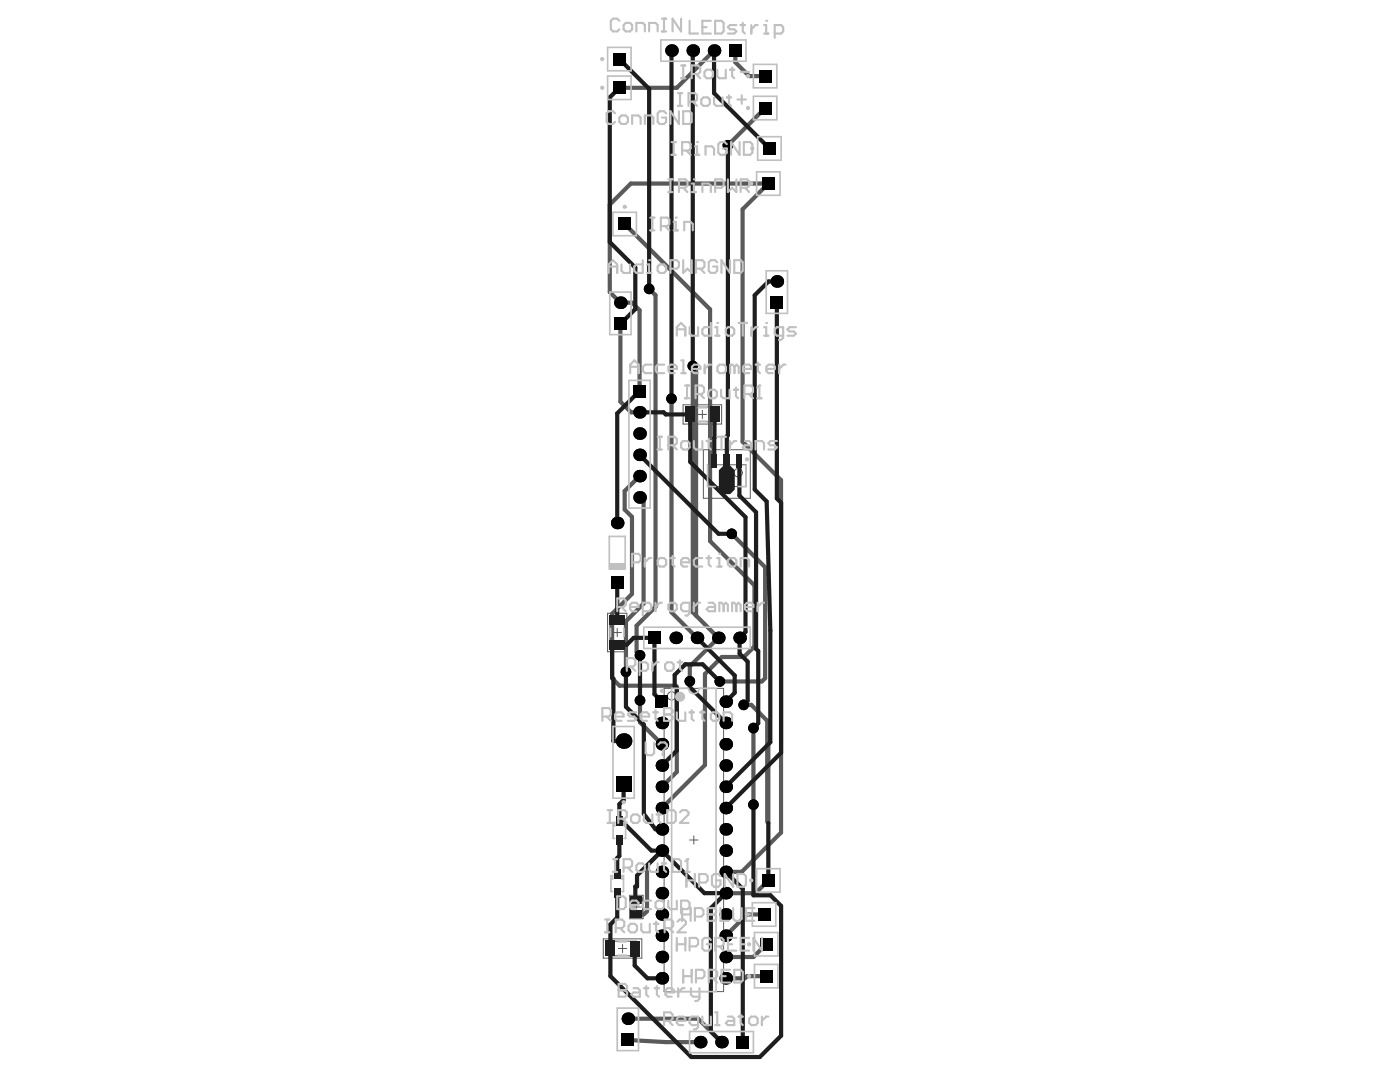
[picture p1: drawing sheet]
<svg xmlns="http://www.w3.org/2000/svg" width="279mm" height="216mm" viewBox="0 0 279 216" stroke-linecap="round" stroke-linejoin="round" font-family="sans-serif">
<g fill="none" stroke="#5a5a5a" stroke-width=".2">
<path d="M136.3 80.8h7.7v3.8h-7.7zM137.4 81.2h5.6v3h-5.6zM139.3 82.7h1.7M140.2 81.9v1.6M140.4 89.7h9.3v9.7h-9.3zM141.2 92.7h7.7v4.4h-7.7zM144.2 94.6h1.7M145.1 93.7v1.7M121.3 122.4h3.8v7.7h-3.8zM121.7 123.4h2.9v5.6h-2.9zM122.3 126.2h1.7M123.2 125.4v1.6"/>
<path d="M132.5 137.4h11.9v60.5h-11.9zM137.6 167.6h1.7M138.5 166.8v1.6M120.4 187.3h7.7v3.9h-7.7zM121.4 187.8h5.6v2.9h-5.6zM123.4 189.3h1.7M124.2 188.4v1.7M125.7 183.3h2.6M125.8 182.8h2.4"/>
<circle cx="147.3" cy="94.3" r=".84"/>
<circle cx="134" cy="138.9" r=".84"/>
</g>
<g fill="none" stroke="#5a5a5a" stroke-width=".83">
<path d="M142.5 10.1l-7.4 7.4h-11.5M146.8 10.1v2.3l2.7 2.8h3.2M152.7 21.6l-7.4 7.4M124.7 44.7l17 17v46.3l8.9 8.8v12.2l-2.1 2.1h-4.4l-3.4 3.4v18.2l-8.6 8.5M129.6 57.6l1.2 1.3v62.2l-3.8 3.8v5.2M123.8 64.6v15.5l2.1 2.2h1.7M127.6 78v-16.1l-1.4-1.5h-2.4l-2.1-2.1v-17.5l4.2-4.2h27.4l-5.1 5.2v46.3l7.7 7.7v70.3l-7.9 7.9M134 79.6v42.6l5.1 5.1M138.3 73v49.2M138.9 73.7v49.1l4.5 4.5-5.7 5.7M127.6 95l-2.9 3v3.7l1.4 1.4v15.4M127.6 99.3l.8 .8v20.3"/>
<path d="M146 106.5l6.7 6.7v22.1l-.7 .7h-8.3M122.2 122.5v12.8l1.4 1.5h11.3l.2 .2v17l-3 3M124.9 124v10.1M127.7 139.8v4.3l4.4 4.4M148.4 140.6h1.5l3.4 3.5v20.1M150.4 145.3v15.3M153.1 143.8v20.2M132.1 169.7l-3 3v9.1M153.3 175.7l-2.5 2.5h-6M149.1 194.8h3.8M152.5 182.5h-3.4l-4.3 4.2M152.9 188.4l-2.5 2.6h-5.6"/>
<path d="M125.3 207.5l7.6 .4h6.8M125.3 203.3h14l4.7 4.6"/>
</g>
<g fill="#000">
<circle cx="134" cy="10.1" r="1.25"/>
<circle cx="138.3" cy="10.1" r="1.25"/>
<circle cx="142.5" cy="10.1" r="1.25"/>
<circle cx="129.6" cy="57.6" r="1.06"/>
<circle cx="155" cy="56.2" r="1.25"/>
<circle cx="123.8" cy="60.4" r="1.25"/>
<circle cx="134" cy="79.6" r="1.06"/>
<circle cx="127.6" cy="90.8" r="1.25"/>
<circle cx="127.6" cy="99.3" r="1.25"/>
<circle cx="127.6" cy="82.3" r="1.25"/>
<circle cx="127.6" cy="86.5" r="1.25"/>
<circle cx="127.6" cy="95" r="1.25"/>
<circle cx="123.2" cy="104.4" r="1.25"/>
<circle cx="146" cy="106.5" r="1.06"/>
<circle cx="127.7" cy="139.8" r="1.06"/>
<circle cx="127.7" cy="130.8" r="1.06"/>
<circle cx="134.9" cy="127.3" r="1.25"/>
<circle cx="137.7" cy="135.9" r="1.06"/>
<circle cx="139.1" cy="127.3" r="1.25"/>
<circle cx="143.4" cy="127.3" r="1.25"/>
<circle cx="143.7" cy="136" r="1.06"/>
<circle cx="147.6" cy="127.3" r="1.25"/>
<circle cx="124.5" cy="147.9" r="1.54"/>
<circle cx="132.1" cy="152.7" r="1.25"/>
<circle cx="132.1" cy="157" r="1.25"/>
<circle cx="144.8" cy="157" r="1.25"/>
<circle cx="144.8" cy="140" r="1.25"/>
<circle cx="144.8" cy="148.5" r="1.25"/>
<circle cx="144.8" cy="152.7" r="1.25"/>
<circle cx="148.4" cy="140.6" r="1.06"/>
<circle cx="150.4" cy="145.3" r="1.06"/>
<circle cx="132.1" cy="178.2" r="1.25"/>
<circle cx="132.1" cy="169.7" r="1.25"/>
<circle cx="144.8" cy="165.5" r="1.25"/>
<circle cx="144.8" cy="169.7" r="1.25"/>
<circle cx="144.8" cy="178.2" r="1.25"/>
<circle cx="144.8" cy="161.2" r="1.25"/>
<circle cx="150.4" cy="160.6" r="1.06"/>
<circle cx="132.1" cy="186.7" r="1.25"/>
<circle cx="132.1" cy="191" r="1.25"/>
<circle cx="132.1" cy="195.2" r="1.25"/>
<circle cx="144.8" cy="191" r="1.25"/>
<circle cx="125.3" cy="203.3" r="1.25"/>
<circle cx="139.7" cy="207.9" r="1.25"/>
<circle cx="144" cy="207.9" r="1.25"/>
</g>
<g fill="#000">
<path d="M122.4 16.3h2.5v2.5h-2.5z" fill-rule="evenodd"/>
<path d="M122.4 10.5h2.5v2.5h-2.5z" fill-rule="evenodd"/>
<path d="M145.5 8.8h2.5v2.5h-2.5z" fill-rule="evenodd"/>
<path d="M151.4 13.9h2.6v2.5h-2.6z" fill-rule="evenodd"/>
<path d="M151.4 20.3h2.6v2.5h-2.6z" fill-rule="evenodd"/>
<path d="M152.1 35.4h2.5v2.5h-2.5z" fill-rule="evenodd"/>
<path d="M152.3 28.4h2.5v2.5h-2.5z" fill-rule="evenodd"/>
<path d="M123.4 43.4h2.5v2.5h-2.5z" fill-rule="evenodd"/>
<path d="M122.6 63.4h2.5v2.5h-2.5z" fill-rule="evenodd"/>
<path d="M126.4 76.8h2.5v2.5h-2.5z" fill-rule="evenodd"/>
<path d="M153.8 59.2h2.5v2.5h-2.5z" fill-rule="evenodd"/>
<path d="M121.9 115h2.5v2.5h-2.5z" fill-rule="evenodd"/>
<path d="M129.4 126h2.5v2.5h-2.5z" fill-rule="evenodd"/>
<path d="M122.9 154.8h3.1v3.1h-3.1z" fill-rule="evenodd"/>
<path d="M152.1 174.4h2.5v2.5h-2.5z" fill-rule="evenodd"/>
<path d="M151.2 181.2h2.5v2.5h-2.5z" fill-rule="evenodd"/>
<path d="M151.7 187.2h2.5v2.5h-2.5z" fill-rule="evenodd"/>
<path d="M151.7 193.5h2.5v2.5h-2.5z" fill-rule="evenodd"/>
<path d="M124 206.3h2.6v2.5h-2.6z" fill-rule="evenodd"/>
<path d="M147 206.7h2.5v2.5h-2.5z" fill-rule="evenodd"/>
</g>
<path d="M143.5 93.8l.9-.9h1.3l.9 .9v3.9l-.9 .9h-1.3l-.9-.9z" fill="#1e1e1e"/>
<g fill="none" stroke="#1e1e1e" stroke-width=".83">
<path d="M123.6 17.5l-1.9 1.9v28.9l5.1 5.1v8.3l-3 2.9M123.6 11.8l6 5.9v39.9M134 10.1v69.5M138.3 10.1v62.9M142.5 10.1v8.5l11.1 11M145.3 29v57.9M155 56.2h-1.6l-2.8 2.7v38.8l2.4 2.4 .7 25.7v22.3l-8.9 8.9M127.6 78l-4.4 4.5v21.9M155 60.4v39.1l.9 .8v49.9l-11.1 11M127.6 82.3h4.8l.5 .4h4.8v9.5l11.1 11v22.9l-1.2 1.2v3.1l1.6 1.6v7.8l-.8 .8M127.6 90.8l15.8 15.7h2.6M142.5 87.4v4.5"/>
<path d="M142.6 82.7v4.6M145.1 87.1v4.6M147.6 91.9v7l3.3 3.3v27.3l.4 .4v14.4l-.9 1M123.2 116.2v7.6M124.9 134.1v6.9l3.6 3.6v17.8l2.3 3.1M127.7 130.8v9M130.6 138.5v-11.2h-4.1l-1.4 1.3h-2.9v6.6l.2 .2v12.5h2.1M134.6 134.7v2.2l.5 .4v12.5l-3 2.9M136.8 132.6h3.4l3.5 3.4M137.7 135.9v1.2l7.1 7.2M139.1 127.3l7.5 7.5v3.4l-1.8 1.8M124.5 156.4v3.2l-.9 .9v3.2"/>
<path d="M123.6 167.7v3.1M124.3 164l5.7 5.7h2.1M132.1 169.7l-5 5v2.2h-.3v2.7M132.1 169.7l8.5 8.5h4.2l-2.9 3v24.6l2.1 2.1M148.2 177.4v30.5M150.4 160.6v18h3.4l2.1 2.2v25.9l-4.3 4.2h-13.6l-16.2-16.1v-10.3M153.3 164.2v11.5M126.7 189.3v3.4l2.5 2.5"/>
</g>
<g fill="#000">
<circle cx="134" cy="10.1" r="1.25"/>
<circle cx="138.3" cy="10.1" r="1.25"/>
<circle cx="142.5" cy="10.1" r="1.25"/>
<circle cx="129.6" cy="57.6" r="1.06"/>
<circle cx="155" cy="56.2" r="1.25"/>
<circle cx="123.8" cy="60.4" r="1.25"/>
<circle cx="134" cy="79.6" r="1.06"/>
<circle cx="127.6" cy="90.8" r="1.25"/>
<circle cx="127.6" cy="99.3" r="1.25"/>
<circle cx="127.6" cy="82.3" r="1.25"/>
<circle cx="127.6" cy="86.5" r="1.25"/>
<circle cx="127.6" cy="95" r="1.25"/>
<circle cx="123.2" cy="104.4" r="1.25"/>
<circle cx="146" cy="106.5" r="1.06"/>
<circle cx="127.7" cy="139.8" r="1.06"/>
<circle cx="127.7" cy="130.8" r="1.06"/>
<circle cx="134.9" cy="127.3" r="1.25"/>
<circle cx="137.7" cy="135.9" r="1.06"/>
<circle cx="139.1" cy="127.3" r="1.25"/>
<circle cx="143.4" cy="127.3" r="1.25"/>
<circle cx="143.7" cy="136" r="1.06"/>
<circle cx="147.6" cy="127.3" r="1.25"/>
<circle cx="124.5" cy="147.9" r="1.54"/>
<circle cx="132.1" cy="152.7" r="1.25"/>
<circle cx="132.1" cy="157" r="1.25"/>
<circle cx="144.8" cy="157" r="1.25"/>
<circle cx="144.8" cy="140" r="1.25"/>
<circle cx="144.8" cy="148.5" r="1.25"/>
<circle cx="144.8" cy="152.7" r="1.25"/>
<circle cx="148.4" cy="140.6" r="1.06"/>
<circle cx="150.4" cy="145.3" r="1.06"/>
<circle cx="132.1" cy="178.2" r="1.25"/>
<circle cx="132.1" cy="169.7" r="1.25"/>
<circle cx="144.8" cy="165.5" r="1.25"/>
<circle cx="144.8" cy="169.7" r="1.25"/>
<circle cx="144.8" cy="178.2" r="1.25"/>
<circle cx="144.8" cy="161.2" r="1.25"/>
<circle cx="150.4" cy="160.6" r="1.06"/>
<circle cx="132.1" cy="186.7" r="1.25"/>
<circle cx="132.1" cy="191" r="1.25"/>
<circle cx="132.1" cy="195.2" r="1.25"/>
<circle cx="144.8" cy="191" r="1.25"/>
<circle cx="125.3" cy="203.3" r="1.25"/>
<circle cx="139.7" cy="207.9" r="1.25"/>
<circle cx="144" cy="207.9" r="1.25"/>
</g>
<g fill="#000">
<path d="M122.4 16.3h2.5v2.5h-2.5z" fill-rule="evenodd"/>
<path d="M122.4 10.5h2.5v2.5h-2.5z" fill-rule="evenodd"/>
<path d="M145.5 8.8h2.5v2.5h-2.5z" fill-rule="evenodd"/>
<path d="M151.4 13.9h2.6v2.5h-2.6z" fill-rule="evenodd"/>
<path d="M151.4 20.3h2.6v2.5h-2.6z" fill-rule="evenodd"/>
<path d="M152.1 35.4h2.5v2.5h-2.5z" fill-rule="evenodd"/>
<path d="M152.3 28.4h2.5v2.5h-2.5z" fill-rule="evenodd"/>
<path d="M123.4 43.4h2.5v2.5h-2.5z" fill-rule="evenodd"/>
<path d="M122.6 63.4h2.5v2.5h-2.5z" fill-rule="evenodd"/>
<path d="M126.4 76.8h2.5v2.5h-2.5z" fill-rule="evenodd"/>
<path d="M153.8 59.2h2.5v2.5h-2.5z" fill-rule="evenodd"/>
<path d="M121.9 115h2.5v2.5h-2.5z" fill-rule="evenodd"/>
<path d="M129.4 126h2.5v2.5h-2.5z" fill-rule="evenodd"/>
<path d="M122.9 154.8h3.1v3.1h-3.1z" fill-rule="evenodd"/>
<path d="M152.1 174.4h2.5v2.5h-2.5z" fill-rule="evenodd"/>
<path d="M151.2 181.2h2.5v2.5h-2.5z" fill-rule="evenodd"/>
<path d="M151.7 187.2h2.5v2.5h-2.5z" fill-rule="evenodd"/>
<path d="M151.7 193.5h2.5v2.5h-2.5z" fill-rule="evenodd"/>
<path d="M124 206.3h2.6v2.5h-2.6z" fill-rule="evenodd"/>
<path d="M147 206.7h2.5v2.5h-2.5z" fill-rule="evenodd"/>
</g>
<g fill="#1e1e1e">
<path d="M123 166.7h1.2v1.9h-1.2z" fill-rule="evenodd"/>
<path d="M122.5 177.3h1.3v1.9h-1.3z" fill-rule="evenodd"/>
<path d="M125.7 187.8h1.9v3h-1.9z" fill-rule="evenodd"/>
<path d="M125.9 181.5h2.2v1.6h-2.2z" fill-rule="evenodd"/>
<path d="M136.8 81.2h1.9v3h-1.9z" fill-rule="evenodd"/>
<path d="M147 90.6h1.1v2.6h-1.1z" fill-rule="evenodd"/>
<path d="M120.9 187.8h1.9v3h-1.9z" fill-rule="evenodd"/>
<path d="M121.7 127.7h3v1.9h-3z" fill-rule="evenodd"/>
<path d="M121.7 122.8h3v1.9h-3z" fill-rule="evenodd"/>
<path d="M142 90.6h1.1v2.6h-1.1z" fill-rule="evenodd"/>
<path d="M141.6 81.2h2v3h-2z" fill-rule="evenodd"/>
<path d="M144.4 90.6h1.3v2.3h-1.3z" fill-rule="evenodd"/>
</g>
<g fill="none" stroke="#c0c0c0" stroke-width=".33">
<path d="M121.3 9.5h4.6v4.6h-4.6zM121.3 15.2h4.6v4.7h-4.6zM131.9 8h17v4.2h-17zM150.4 12.8h4.6v4.7h-4.6zM150.4 19.2h4.6v4.7h-4.6zM151 34.3h4.7v4.7h-4.7M151.2 27.3h4.7v4.7h-4.7zM121.7 58.3h4.2v8.5h-4.2zM122.3 42.4h4.7v4.6h-4.7zM152.9 54h4.3v8.5h-4.3zM125.5 75.9h4.3v25.5h-4.3zM139.3 81.4h1.7"/>
<path d="M139.3 84h1.7M141.2 92.7v4.4h1.6M148.9 92.7v4.4h-1.6M121.6 113.6v-6.6h3.2v6.6M121.8 125.4v1.6M124.5 125.4v1.6M128.5 125.2h21.2v4.2h-21.2zM137.4 137.4h-3.4v60.5h8.9v-60.5h-3.4M122.3 145h4.3v14.3h-4.3zM121.9 174.7v3.2h.4M122.4 164.1v3.2h.3M124.4 174.7v3.2h-.3"/>
<path d="M124.9 164.1v3.2h-.4M151 173.3h4.7v4.7h-4.7zM123.4 190.6h1.7M123.4 187.9h1.7M150.1 180.1h4.7v4.7h-4.7zM150.6 186.1h4.7v4.7h-4.7zM150.6 192.4h4.7v4.7h-4.7zM123.2 201.1v8.5h4.2v-8.5M137.6 205.8h12.8v4.3h-12.8z"/>
</g>
<path d="M121.6 112.4h3.2v1.3h-3.2z" fill-rule="evenodd" fill="#c0c0c0"/>
<g fill="none" stroke="#c0c0c0" stroke-width=".42">
<path d="M135.9 13.1h.9M135.9 15.6h.9M136.3 13.1v2.5M138 14.8h1.3l.4-.5v-.8l-.4-.4h-1.3v2.5M138.9 14.8l.8 .8M140.6 14.3l.4-.4h.9l.4 .4v.9l-.4 .4h-.9l-.4-.4zM143.1 13.9v1.3l.5 .4h1.2v-1.7M145.7 13.9h.8M146.1 13.5v1.7l.4 .4M147.8 14.3h1.7M123.2 178.9h1.3M131.2 179.7h.9"/>
<path d="M143.8 176.5l-.4 .4h-.9M126.2 181.4h.8M130.9 185.6l.5 .4M132.6 185.2h1.3M145.3 189.7h1.7M152.1 187.1v2.6"/>
<circle cx="120.2" cy="11.8" r=".21"/>
<circle cx="120.2" cy="17.5" r=".21"/>
<circle cx="149.3" cy="15.2" r=".21"/>
<circle cx="149.3" cy="21.6" r=".21"/>
<circle cx="124.7" cy="41.3" r=".21"/>
<circle cx="149.1" cy="91.7" r=".21"/>
<circle cx="132.1" cy="137.8" r=".21"/>
<circle cx="124.5" cy="160.1" r=".21"/>
<circle cx="149.5" cy="194.8" r=".21"/>
</g>
<circle cx="135.7" cy="139" r=".5" fill="none" stroke="#c0c0c0" stroke-width="1"/>
<path d="M137.4 137.4a1.06 1.06 0 0 0 1.1 1 1.06 1.06 0 0 0 1-1" fill="none" stroke="#c0c0c0" stroke-width=".33"/>
<g font-size="4.2" fill="#c0c0c0">
<text x="137.2" y="6.5">COLEDstrip</text>
<text x="134.8" y="67.1">COAudioTrigs</text>
<text x="122.8" y="122.2">COReprogrammer</text>
<text x="124.5" y="133.8">CORprot</text>
<text x="122.8" y="181.4">CODecoup</text>
<text x="123.1" y="199.1">COBattery</text>
<text x="131.9" y="204.7">CORegulator</text>
</g>
<g font-size="3.5" fill="#c0c0c0">
<text x="121.4" y="5.6">COConnIN</text>
<text x="134.8" y="20.4">COIRout0</text>
<text x="133.7" y="30.3">COIRinGND</text>
<text x="133" y="37.7">COIRinPWR</text>
<text x="121" y="54">COAudioPWRGND</text>
<text x="136.2" y="79">COIRoutR1</text>
<text x="130.9" y="89.2">COIRoutTrans</text>
<text x="125.6" y="112.5">COProtection</text>
<text x="128.4" y="150.3">COU?</text>
<text x="121.7" y="173.5">COIRoutD1</text>
<text x="135.8" y="183.4">COHPBLUE</text>
<text x="134.8" y="189.4">COHPGREEN</text>
<text x="135.8" y="195.8">COHPRED</text>
</g>
<g font-size="3.2" fill="#c0c0c0">
<text x="120.6" y="24.1">COConnGND</text>
<text x="129.5" y="45.2">COIRin</text>
<text x="125.2" y="73.8">COAccelerometer</text>
<text x="119.6" y="143.3">COResetButton</text>
<text x="120.6" y="163.8">COIRoutD2</text>
<text x="130.5" y="162">PAU?06</text>
<text x="136.5" y="176.5">COHPGND</text>
<text x="120.3" y="185.6">COIRoutR2</text>
</g>
<g font-size="2.8" fill="#c0c0c0">
<text x="130.5" y="140.6">PAU?01</text>
<text x="130.5" y="149.1">PAU?03</text>
<text x="130.5" y="144.8">PAU?02</text>
<text x="143.2" y="144.8">PAU?027</text>
<text x="130.5" y="166.4">PAU?07</text>
<text x="130.5" y="174.8">PAU?09</text>
<text x="143.2" y="174.8">PAU?020</text>
<text x="130.5" y="183.3">PAU?011</text>
<text x="143.2" y="183.3">PAU?018</text>
<text x="143.2" y="187.5">PAU?017</text>
<text x="143.2" y="196">PAU?015</text>
</g>
<text font-size="2.5" fill="#c0c0c0" x="122.8" y="164.3">PAIRoutD202</text>
<g font-size="2.1" fill="#c0c0c0">
<text x="122.4" y="175">PAIRoutD102</text>
<text x="125.6" y="180.3">PADecoup02</text>
</g>
</svg>
